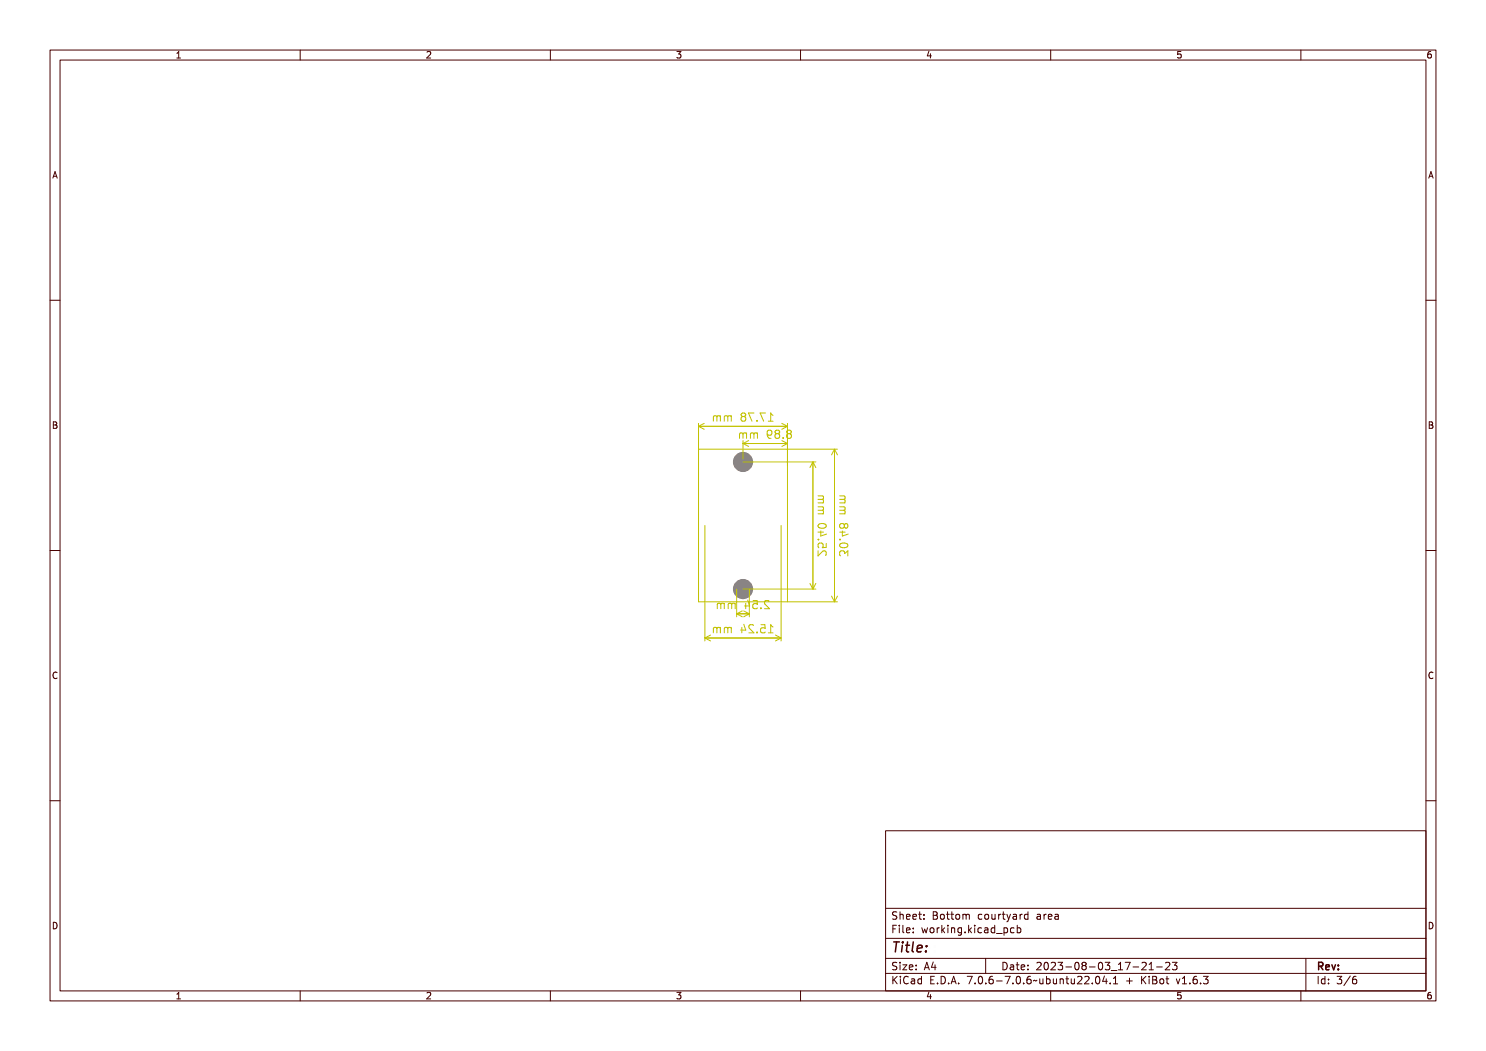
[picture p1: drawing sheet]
<svg xmlns="http://www.w3.org/2000/svg" width="297mm" height="210mm" viewBox="0 0 297 210" stroke-linecap="round" stroke-linejoin="round" font-family="sans-serif">
<g fill="#848484">
<circle cx="148.5" cy="117.7" r="2.02"/>
<circle cx="148.5" cy="92.3" r="2.02"/>
</g>
<g fill="none" stroke="#c2c200" stroke-width=".2">
<path d="M139.6 84.6v35.6h27.8M139.6 89.8h27.8M139.6 85.2h17.8M139.6 85.2l1.1 .6M140.7 84.6l-1.1 .6M142.8 83.1l-.2 .2v.9M143.5 82.7l.6-.1v1.4h.3v.2h-.9v-.2h.4v-1.2l-.4 .1zM144.7 82.6h1l-.6 1.6h-.2l.6-1.4h-.8zM146.4 83.9h.3v.3h-.3zM147.3 82.6h1l-.5 1.6h-.3l.6-1.4h-.8zM148.5 88v3.7M148.5 88.6h8.9"/>
<path d="M148.5 88.6l1.1 .6M148.5 92.3h14.6M148.7 86.2a.45 .45 0 0 1 .7-.1 .45 .45 0 0 1-.2 .7 .46 .46 0 0 1 .2 .7 .46 .46 0 0 1-.8 0 .46 .46 0 0 1 .2-.7l-.3-.2zM148.8 82.7a.45 .45 0 0 1 .7 0 .45 .45 0 0 1-.2 .7 .46 .46 0 0 1 .2 .7 .46 .46 0 0 1-.7 0 .46 .46 0 0 1 .2-.7l-.3-.3zM149.6 88l-1.1 .6M150.2 87.3h.3v.4h-.3zM151.2 83l.2 .1 .3-.1 .1 .2 .4-.2 .1 1.2h-.1v-.9l-.2-.1-.1 .1v.9h-.2v-.9l-.1-.1-.2 .1v.9h-.2zM151.3 86.2a.45 .45 0 0 1 .7-.1 .45 .45 0 0 1-.2 .7 .46 .46 0 0 1 .2 .7 .46 .46 0 0 1-.7 0 .46 .46 0 0 1 .1-.7l-.2-.2zM152.6 86.2a.58 .58 0 0 1 .7 0 .58 .58 0 0 1 .2 .7 .65 .65 0 0 1-.2 .6 .65 .65 0 0 1-.8 .1v-.2a.47 .47 0 0 0 .6 0 .47 .47 0 0 0 .2-.5 .51 .51 0 0 1-.8 .1 .51 .51 0 0 1 .1-.8zM152.6 83l.1 .1 .3-.1 .2 .2 .3-.2 .1 1.2h-.1v-.9l-.2-.1-.1 .1v.9h-.2v-.9l-.1-.1-.2 .1v.9h-.1zM153.6 84.2h.9M154.3 82.9l.2 .1"/>
<path d="M155 86.5l.2 .1 .3-.2 .1 .2 .4-.1 .1 1.2h-.2v-.9l-.1-.2-.1 .2v.9h-.2v-.9l-.1-.2-.2 .2v.9h-.2zM156.3 88l1.1 .6M156.3 84.6l1.1 .6M156.3 86.5l.2 .1 .3-.2 .2 .2 .3-.1 .1 1.2h-.1v-.9l-.2-.2-.1 .2v.9h-.2v-.9l-.1-.2-.2 .2v.9h-.2zM157.4 84.6v35.6M157.4 88.6l-1.1 .6M157.4 85.2l-1.1 .6M162.5 92.3v25.4M162.5 92.3l-.6 1.1M162.5 92.3l.6 1.1M163.5 99.8h.9M163.5 99.1l1 .1 .1 .4-.2 .2"/>
<path d="M163.9 100l1.2-.1v.1h-.9l-.2 .2 .2 .1h.9v.2h-.9l-.2 .1 .2 .2h.9v.2h-1.2l.1-.2-.1-.3 .1-.2zM164.4 99.8l.2 .2-.2 .5M166.8 89.8v30.4M166.8 89.8l-.6 1.1M166.8 89.8l.6 1.1M167.8 99.1l1 .1 .1 .4-.2 .2M167.8 99.8h.9M168.2 100l1.2-.1v.1h-.9l-.2 .2 .2 .1h.9v.2h-.9l-.2 .1 .2 .2h.9v.2h-1.2l.1-.2-.1-.3 .1-.2zM168.7 99.8l.2 .2-.1 .5M140.9 105v23.1M147.2 117.7v5.5M148.5 117.7h14.6"/>
<path d="M149.8 117.7v5.5M156.1 105v23.1M161.9 116.6l.6 1.1M163.1 116.6l-.6 1.1M163.5 107.9h.2v.6h.3a.58 .58 0 0 1 .8-.7 .58 .58 0 0 1 .2 1h-.2a.42 .42 0 0 0 .1-.6 .42 .42 0 0 0-.6-.1 .42 .42 0 0 0 0 .6h-.8zM163.5 105.3h1v-.2h.2v.2h.4v.2h-.4v.7h-.2l-1-.6zM163.5 110.1v1l1.2-1h.3l.1 .3-.1 .6M163.5 107.8h.2M163.5 106.3h1.1M163.5 102.7h1.1M163.5 102h.9M163.5 101.3h1l.1 .4-.2 .3"/>
<path d="M163.5 100.5h1.1M163.5 104.1a.98 .98 0 0 1 1.6 .2 .92 .92 0 0 1-.8 .6 .92 .92 0 0 1-.9-.6zM163.6 109.3a1.01 1.01 0 0 1 1.3 .6v-.8h.2v1l-.6-.4a.47 .47 0 0 0-.4-.3 .47 .47 0 0 0-.5 .2l.2 .5h-.2l-.1-.2zM163.7 104.8a.88 .88 0 0 1 1.4 .4 .93 .93 0 0 1-1.6-.2zM163.7 104.2a1.01 1.01 0 0 1 1.2 .1 .87 .87 0 0 1-1.3 0zM163.7 105.5h.8v.5zM163.9 101.3l1.2-.1v.1l-.9 .1-.2 .1 .2 .1h.9v.2h-.9l-.2 .1 .2 .2h.9v.2h-1.2l.1-.2-.1-.3 .1-.1zM164 106.1v1l1.2-.4M164.4 102l.2 .2-.2 .5M164.7 106.8h.4v.3h-.4zM165.1 108.6v.8h-.7l.1-.2-.1-.5-.2-.2-.5 .1-.2 .2 .2 .6M166.2 119.1l.6 1.1"/>
<path d="M167.4 119.1l-.6 1.1M167.8 105.3h1v-.2h.2v.2h.4v.2h-.4v.7h-.2l-1-.6zM167.8 107.8h.2M167.8 106.3h1.1M167.8 102.7h1.1M167.8 101.3h1l.1 .4-.2 .3M167.8 102h.9M167.8 100.5h1.1M167.9 108a.98 .98 0 0 1 1.5 .3 .92 .92 0 0 1-.8 .5 .92 .92 0 0 1-.8-.5zM167.9 109.3l.4-.1 .2 .2a.51 .51 0 0 1 .8-.2 .51 .51 0 0 1 .1 .8l-.3 .1a.38 .38 0 0 0 .1-.6 .38 .38 0 0 0-.6 0v.3h-.2v-.1a.28 .28 0 0 0-.3-.3 .28 .28 0 0 0-.1 .5v.2h-.2zM167.9 104l.4-.1 .2 .3a.46 .46 0 0 1 .7-.2 .46 .46 0 0 1 0 .7 .46 .46 0 0 1-.7-.2 .45 .45 0 0 1-.7 .2 .45 .45 0 0 1 .1-.7zM167.9 108.7a1.09 1.09 0 0 1 1.6 .2 .87 .87 0 0 1-.9 .6 .87 .87 0 0 1-.8-.6z"/>
<path d="M168 111.1l-.2-.3v-.4l.3-.3h.6l.1 .5 .7-.5v1M168 108.2a1.01 1.01 0 0 1 1.2 .1 .87 .87 0 0 1-1.3 0zM168 105.5h.8v.5zM168.2 101.3l1.2-.1v.1l-.9 .1-.2 .1 .2 .1h.9v.2h-.9l-.2 .1 .2 .2h.9v.2h-1.2l.1-.2-.1-.3 .1-.1zM168.4 106.1v1l1.1-.4M168.7 102l.2 .2-.1 .5M168.8 104.9l.3-.3 .4 .3-.1 .5-.3 .1-.3-.3M168.8 104.9l-.4-.3h-.3l-.3 .3v.3l.3 .3h.3l.4-.3M168.8 104.9v.3M169.1 106.8h.3v.3h-.3zM140.9 127.5h15.2M140.9 127.5l1.1 .6"/>
<path d="M142 126.9l-1.1 .6M142.8 125.4l-.2 .2v.9M143.5 125l.6-.1v1.4h.3v.2h-.9v-.2h.4v-1.2l-.4 .1zM144.1 120.2a.58 .58 0 0 1 .9 .1 .58 .58 0 0 1-.4 .9l-.3 .3h.7v.2h-.9l.3-.6a.47 .47 0 0 0 .4-.4 .47 .47 0 0 0-.3-.4l-.4 .1zM144.8 124.9h.8v.2h-.6v.4a.58 .58 0 0 1 .7 .7 .58 .58 0 0 1-1 .3v-.2a.42 .42 0 0 0 .6 .1 .42 .42 0 0 0 .1-.6 .42 .42 0 0 0-.6-.1zM145.7 121.4h.3v.3h-.3zM146.4 126.2h.3v.3h-.3zM146.8 120.1h.8v.2h-.6v.4a.58 .58 0 0 1 .6 .7 .58 .58 0 0 1-.9 .3v-.3a.42 .42 0 0 0 .6 .1 .42 .42 0 0 0 .1-.6 .42 .42 0 0 0-.6 0zM147.2 122.7h2.6M147.2 122.7l1.2 .5M147.4 125a.58 .58 0 0 1 .9 .1 .58 .58 0 0 1-.4 .9l-.3 .3h.7v.2h-1l.4-.5a.47 .47 0 0 0 .4-.4 .47 .47 0 0 0-.3-.5l-.4 .1zM148.4 122.1l-1.2 .6"/>
<path d="M148.6 120.1h.2v1h.3v.2h-.3v.4h-.2v-.4h-.6zM148.6 120.3v.8h-.5zM148.6 122.1l1.2 .6M149.3 124.9h.2v1.1h.2v.1h-.2v.4h-.2v-.4h-.7zM149.3 125.1v.9h-.5zM149.8 122.7l-1.2 .5M150.6 120.5l.2 .1 .2-.1 .2 .1 .3-.1 .2 1.2h-.2v-.9l-.1-.2-.2 .2v.9h-.2v-.9l-.1-.2-.1 .2v.9h-.2zM151.2 125.3l.2 .1 .3-.1 .1 .1 .4-.1 .1 1.2h-.1v-.9l-.2-.1-.1 .1v.9h-.2v-.9l-.1-.1-.2 .1v.9h-.2zM151.9 120.5l.2 .1 .3-.1 .1 .1 .4-.1 .1 1.2h-.2v-.9l-.1-.2-.2 .2v.9h-.1l-.1-.9-.1-.2-.1 .2v.9h-.2zM152.6 125.3l.1 .1 .3-.1 .2 .1 .3-.1 .1 1.2h-.1v-.9l-.2-.1-.1 .1v.9h-.2v-.9l-.1-.1-.2 .1v.9h-.1zM152.9 120.7l.9 .9h-1M153.6 126.5h.9"/>
<path d="M154.3 125.2l.2 .1M155 126.9l1.1 .6M156.1 127.5l-1.1 .6"/>
<circle cx="149" cy="86.5" r=".27"/>
<circle cx="149" cy="87.2" r=".31"/>
<circle cx="149.2" cy="83" r=".27"/>
<circle cx="149.2" cy="83.8" r=".31"/>
<circle cx="151.6" cy="86.5" r=".27"/>
<circle cx="151.6" cy="87.2" r=".31"/>
<circle cx="152.9" cy="86.6" r=".35"/>
<circle cx="164.3" cy="104.3" r=".14"/>
<circle cx="168.2" cy="104.3" r=".27"/>
<circle cx="168.6" cy="108.3" r=".14"/>
<circle cx="168.9" cy="104.3" r=".31"/>
</g>
<g fill="none" stroke="#480000" stroke-width=".2">
<path d="M10 10h277v190h-277zM12 12h273v186h-273zM60 10v2M110 10v2M160 10v2M210 10v2M260 10v2M10 60h2M285 60h2M10 110h2M285 110h2M10 160h2"/>
<path d="M285 160h2M177 166h108v32h-108zM60 198v2M110 198v2M160 198v2M177 181.5h108M177 187.5h108M177 191.5h108M177 194.5h108M178.1 195.2h.2v.6l.6-.6h.3l-.6 .6 .6 .8h-.2l-.5-.7-.2 .2v.5h-.2zM178.2 185h.9v.2h-.7v.4h.6v.2h-.6v.7h-.2zM178.3 182.4l.5-.1h.2v.2a.31 .31 0 0 0-.5-.1 .31 .31 0 0 0 0 .5 .5 .5 0 0 1 .6 .6 .5 .5 0 0 1-.8 .2l-.1-.2a.34 .34 0 0 0 .4 .1 .34 .34 0 0 0 .1-.5 .47 .47 0 0 1-.5-.2 .47 .47 0 0 1 .1-.5z"/>
<path d="M178.3 192.5l.5-.1h.2v.2a.31 .31 0 0 0-.5-.1 .31 .31 0 0 0 0 .5 .5 .5 0 0 1 .6 .6 .5 .5 0 0 1-.8 .2l-.1-.2a.34 .34 0 0 0 .4 .1 .34 .34 0 0 0 .1-.5 .47 .47 0 0 1-.5-.2 .47 .47 0 0 1 .1-.5zM179.4 182.2h.2v.6a.35 .35 0 0 1 .4-.1 .35 .35 0 0 1 .2 .4v.6h-.2v-.8h-.4v.8h-.2zM179.5 185.4h.4v.9h.4v.2h-.9v-.2h.3v-.8h-.2zM179.5 192.8h.4v.9h.4v.1h-.9v-.1h.3v-.8h-.2zM179.5 195.6h.4v.9h.4v.1h-.9v-.1h.3v-.8h-.2zM179.7 184.9h.2v.3h-.2zM179.7 192.3h.2v.3h-.2zM179.7 195.1h.2v.3h-.2zM180.6 184.9h.4v1.3l.4 .1v.2l-.5-.2v-1.2h-.3zM180.6 192.8h.8l-.6 .9h.6v.1h-.8l.6-.9h-.6zM180.7 182.8l.1-.1a.49 .49 0 0 1 .5 0 .49 .49 0 0 1 .2 .5h-.8a.42 .42 0 0 0 .3 .4 .42 .42 0 0 0 .4-.1 .47 .47 0 0 1-.4 .3 .47 .47 0 0 1-.4-.3zM180.7 195.4a.4 .4 0 0 1 .4-.3 .4 .4 0 0 1 .4 .3 .56 .56 0 0 0-.8 .4 .56 .56 0 0 0 .5 .7l.3-.1a.43 .43 0 0 1-.5 .3 .43 .43 0 0 1-.4-.4v-.6z"/>
<path d="M180.8 182.9l.4-.1 .1 .3h-.6zM181.8 195.6l.3-.1a.43 .43 0 0 1 .5 .5v.6h-.1v-.1a.38 .38 0 0 1-.5 .2 .38 .38 0 0 1-.2-.5 .38 .38 0 0 1 .4-.2h.3a.35 .35 0 0 0-.3-.4 .35 .35 0 0 0-.4 .2zM181.9 182.8l.1-.1a.49 .49 0 0 1 .5 0 .49 .49 0 0 1 .2 .5h-.8a.42 .42 0 0 0 .3 .4 .42 .42 0 0 0 .5-.1 .47 .47 0 0 1-.5 .3 .47 .47 0 0 1-.4-.3zM181.9 185.5l.1-.1a.49 .49 0 0 1 .5 0 .49 .49 0 0 1 .2 .5h-.8a.42 .42 0 0 0 .3 .4 .42 .42 0 0 0 .5-.1 .47 .47 0 0 1-.5 .3 .47 .47 0 0 1-.4-.3zM181.9 192.9l.1-.1a.49 .49 0 0 1 .5 0 .49 .49 0 0 1 .2 .5h-.8a.42 .42 0 0 0 .3 .4 .42 .42 0 0 0 .5-.1 .47 .47 0 0 1-.5 .3 .47 .47 0 0 1-.4-.3zM182 196.2l.5-.1a.31 .31 0 0 1-.2 .4 .31 .31 0 0 1-.4-.1zM182 182.9l.4-.1 .1 .3h-.6zM182 185.6l.4-.1 .1 .3h-.6zM182 193l.4-.1 .1 .3h-.6zM183 195.7l.4-.2 .2 .2v-.6h.2v1.5h-.2v-.1a.42 .42 0 0 1-.5 .1 .42 .42 0 0 1-.2-.5zM183.2 195.8l.1-.1a.4 .4 0 0 1 .3 .4 .4 .4 0 0 1-.3 .4l-.2-.2zM183.2 182.3h.2v.4h.4v.1h-.4v.7l.4 .1v.1h-.4l-.1-.1-.1-.8h-.3v-.1h.3z"/>
<path d="M183.3 185.4h.2v.3h-.2zM183.3 186.2h.2v.3h-.2zM183.3 192.8h.2v.3h-.2zM183.3 193.6h.2v.2h-.2zM184.5 182.7h.2v.3h-.2zM184.5 183.5h.2v.2h-.2zM185.2 185.4h.2l.2 .8 .1-.5h.2l.2 .5 .1-.8h.2l-.2 1.1h-.2l-.2-.7-.2 .7h-.1zM185.4 195.2h.9v.2h-.7v.4h.6v.2h-.6v.5h.7v.1h-.9zM185.7 192.4h.2l.5 1.4h-.2l-.1-.3h-.5l-.1 .3h-.2zM185.8 192.6l.2 .7h-.4zM186.6 182.3h.4a.35 .35 0 0 1 .5 .2 .35 .35 0 0 1-.3 .5 .41 .41 0 0 1 .3 .5 .41 .41 0 0 1-.5 .2h-.4zM186.8 183.1h.2a.27 .27 0 0 1 .3 .2 .27 .27 0 0 1-.3 .3h-.2z"/>
<path d="M186.8 182.5h.2a.23 .23 0 0 1 .3 .2 .23 .23 0 0 1-.3 .2h-.2zM186.8 185.6l.1-.1a.39 .39 0 0 1 .4 .4 .39 .39 0 0 1-.4 .4l-.1-.2zM186.9 196.4h.2v.2h-.2zM187.1 192.4h.2v.9h.2v.2h-.2v.3h-.2v-.3h-.6zM187.1 192.6v.7h-.4zM187.8 195.2a.76 .76 0 0 1 .9 .7 .76 .76 0 0 1-.9 .7zM188 195.4a.57 .57 0 0 1 .5 .5 .57 .57 0 0 1-.5 .6zM188 185.4h.2v.2v-.1a.29 .29 0 0 1 .3-.2 .29 .29 0 0 1 .3 .3 .37 .37 0 0 0-.5-.1 .37 .37 0 0 0-.1 .4v.6h-.2zM188 182.9l.1-.1a.39 .39 0 0 1 .4 .4 .39 .39 0 0 1-.4 .4l-.1-.2zM189.1 184.9h.1v.9l.5-.4h.2l-.4 .4 .5 .7h-.2l-.4-.6-.2 .1v.5h-.1zM189.2 182.3h.2v.4h.4v.1h-.4v.7l.4 .1v.1h-.4l-.1-.1-.1-.8h-.2v-.1h.2zM189.3 196.4h.3v.2h-.3z"/>
<path d="M190.3 185.4h.4v.9h.4v.2h-.9v-.2h.4v-.8h-.3zM190.5 182.3h.1v.4h.4v.1h-.4v.7l.4 .1v.1h-.4l-.1-.1v-.8h-.3v-.1h.3zM190.5 195.2h.3l.4 1.4h-.2l-.1-.3h-.5l-.1 .3h-.2zM190.6 184.9h.1v.3h-.1zM190.6 195.4l.2 .7h-.4zM191.4 185.4h.2v.1a.35 .35 0 0 1 .4-.1 .35 .35 0 0 1 .3 .4v.7h-.2l-.1-.9h-.3l-.1 .9h-.2zM191.6 182.9l.1-.1a.39 .39 0 0 1 .4 .4 .39 .39 0 0 1-.4 .4l-.1-.2zM191.7 196.4h.3v.2h-.3zM192.5 182.7l.6 .1 .3-.1 .1 1h-.1l-.1-.9-.2 .1v.8h-.1l-.2-.9-.1 .9h-.2zM192.7 185.5l.3-.2 .3 .2v-.1h.2v1a.53 .53 0 0 1-.8 .4v-.2a.36 .36 0 0 0 .4 .1 .36 .36 0 0 0 .2-.4l-.1 .1a.53 .53 0 0 1-.7-.3 .53 .53 0 0 1 .2-.6zM192.8 185.6l.1-.1a.39 .39 0 0 1 .4 .4 .39 .39 0 0 1-.4 .4l-.1-.2zM193.8 195.2h.9l-.5 1.4h-.2l.5-1.2h-.7z"/>
<path d="M194.1 186.2h.3v.3h-.3zM195.1 184.9h.2v.9l.4-.4h.3l-.5 .4 .5 .7h-.2l-.4-.6-.1 .1v.5h-.2zM195.2 182.8a.39 .39 0 0 1 .4-.2 .39 .39 0 0 1 .3 .3 .4 .4 0 0 0-.6 0 .4 .4 0 0 0 0 .6 .4 .4 0 0 0 .6 0 .45 .45 0 0 1-.6 .3 .45 .45 0 0 1-.3-.6zM195.3 196.4h.3v.2h-.3zM196.3 185.4h.5v.9h.3v.2h-.9v-.2h.4v-.8h-.3zM196.3 195.4a.57 .57 0 0 1 .7 0 .57 .57 0 0 1 .1 .8 .5 .5 0 0 1-.6 .5 .5 .5 0 0 1-.3-.8zM196.4 182.9l.1-.1a.39 .39 0 0 1 .4 .4 .39 .39 0 0 1-.4 .4l-.1-.2zM196.5 195.4a.61 .61 0 0 1 .4 1l-.1 .1a.61 .61 0 0 1-.4-1zM196.6 184.9h.2v.3h-.2zM197 191.5v3M197.4 182.7h.2v.8l.2 .1 .3-.2v-.7h.2v1h-.2v-.1a.35 .35 0 0 1-.4 .2 .35 .35 0 0 1-.3-.5zM197.6 185.5a.39 .39 0 0 1 .4-.2 .39 .39 0 0 1 .3 .3 .4 .4 0 0 0-.6 0 .4 .4 0 0 0 0 .6 .4 .4 0 0 0 .6 0 .45 .45 0 0 1-.6 .3 .45 .45 0 0 1-.3-.6z"/>
<path d="M197.7 196.4h.3v.2h-.3zM198.7 185.4l.2-.1a.43 .43 0 0 1 .6 .5v.7h-.2v-.2a.38 .38 0 0 1-.5 .2 .38 .38 0 0 1-.2-.5 .38 .38 0 0 1 .5-.2h.2a.35 .35 0 0 0-.3-.4 .35 .35 0 0 0-.3 .2zM198.7 195.4a.38 .38 0 0 1 .4-.3 .38 .38 0 0 1 .3 .3 .43 .43 0 0 0-.5 0 .43 .43 0 0 0-.1 .5 .46 .46 0 0 1 .7 .1 .46 .46 0 0 1-.2 .6 .46 .46 0 0 1-.7-.2zM198.8 182.7h.2v.2v-.1a.29 .29 0 0 1 .4-.2 .29 .29 0 0 1 .2 .3 .37 .37 0 0 0-.4-.1 .37 .37 0 0 0-.2 .4v.5h-.2zM198.8 186l.5-.1a.31 .31 0 0 1-.1 .4 .31 .31 0 0 1-.4-.1zM199.9 185.5l.3-.2 .3 .2v-.6h.2v1.6h-.2v-.2a.42 .42 0 0 1-.5 .1 .42 .42 0 0 1-.2-.5zM200 196h.5v.2h-.5zM200 185.6l.1-.1a.39 .39 0 0 1 .4 .4 .39 .39 0 0 1-.4 .4l-.1-.2zM200.1 182.3h.2v.4h.4v.1h-.4v.7l.4 .1v.1h-.4l-.2-.1v-.8h-.3v-.1h.3zM200.1 192.4a.76 .76 0 0 1 1 .7 .76 .76 0 0 1-1 .7zM200.3 192.6a.57 .57 0 0 1 .6 .5 .57 .57 0 0 1-.6 .6zM200.9 186.8l1.2 .1z"/>
<path d="M201 182.7h.2l.3 .8 .3-.8h.2l-.3 .7a.68 .68 0 0 1-.7 .8l.4-.5zM201 195.2h.9l-.5 1.4h-.2l.5-1.2h-.7zM201.4 192.8l.3-.1a.43 .43 0 0 1 .5 .5v.6h-.1v-.1a.38 .38 0 0 1-.5 .2 .38 .38 0 0 1-.2-.5 .38 .38 0 0 1 .4-.2h.3a.35 .35 0 0 0-.3-.4 .35 .35 0 0 0-.4 .2zM201.6 193.4l.5-.1a.31 .31 0 0 1-.2 .4 .31 .31 0 0 1-.4-.1zM202.2 185.4h.2v.1a.53 .53 0 0 1 .8 .3 .53 .53 0 0 1-.6 .7l-.2-.2v.6h-.2zM202.3 182.7l.3-.1a.43 .43 0 0 1 .5 .5v.6h-.2v-.1a.38 .38 0 0 1-.5 .2 .38 .38 0 0 1-.2-.5 .38 .38 0 0 1 .5-.2h.2a.35 .35 0 0 0-.2-.4 .35 .35 0 0 0-.4 .2zM202.4 183.3l.5-.1a.31 .31 0 0 1-.1 .4 .31 .31 0 0 1-.4-.1zM202.5 185.6l.1-.1a.4 .4 0 0 1 .4 .4 .4 .4 0 0 1-.4 .4l-.2-.2zM202.5 196.4h.3v.2h-.3zM202.8 192.4h.2v.4h.4v.1h-.4v.7l.4 .1v.1h-.4l-.2-.1v-.8h-.3v-.1h.3zM203.5 195.4a.57 .57 0 0 1 .8 0 .57 .57 0 0 1 0 .8 .5 .5 0 0 1-.6 .5 .5 .5 0 0 1-.3-.8zM203.6 185.5a.39 .39 0 0 1 .4-.2 .39 .39 0 0 1 .3 .3 .4 .4 0 0 0-.5 0 .4 .4 0 0 0 0 .6 .4 .4 0 0 0 .5 0 .45 .45 0 0 1-.6 .3 .45 .45 0 0 1-.2-.6z"/>
<path d="M203.6 182.7h.2v.2l.1-.1a.29 .29 0 0 1 .3-.2 .29 .29 0 0 1 .2 .3 .37 .37 0 0 0-.4-.1 .37 .37 0 0 0-.2 .4v.5h-.2zM203.7 195.4a.61 .61 0 0 1 .4 1l-.1 .1a.61 .61 0 0 1-.3-1zM203.9 192.9l.1-.1a.49 .49 0 0 1 .5 0 .49 .49 0 0 1 .2 .5h-.8a.42 .42 0 0 0 .3 .4 .42 .42 0 0 0 .5-.1 .47 .47 0 0 1-.5 .3 .47 .47 0 0 1-.4-.3zM204 193l.4-.1 .1 .3h-.6zM204.7 184.9h.1v.6a.53 .53 0 0 1 .8 .3 .53 .53 0 0 1-.6 .7l-.2-.2v.2h-.1zM204.7 182.8l.3-.2 .3 .2v-.6h.2v1.5h-.2v-.1a.42 .42 0 0 1-.5 .1 .42 .42 0 0 1-.2-.5zM204.8 182.9l.1-.1a.4 .4 0 0 1 .4 .4 .4 .4 0 0 1-.4 .4l-.1-.2zM204.9 185.6l.1-.1a.39 .39 0 0 1 .4 .4 .39 .39 0 0 1-.4 .4l-.1-.2zM204.9 196.4h.3v.2h-.3zM205.3 192.8h.2v.3h-.2zM205.3 193.6h.2v.2h-.2zM205.9 195.4a.38 .38 0 0 1 .4-.3 .38 .38 0 0 1 .3 .3 .43 .43 0 0 0-.5 0 .43 .43 0 0 0-.1 .5 .46 .46 0 0 1 .7 .1 .46 .46 0 0 1-.2 .6 .46 .46 0 0 1-.6-.2z"/>
<path d="M207 196l1-.1a.49 .49 0 0 1-.8 .1l-.2 .2zM207.1 182.7l.3-.1a.43 .43 0 0 1 .5 .5v.6h-.2v-.1a.38 .38 0 0 1-.5 .2 .38 .38 0 0 1-.2-.5 .38 .38 0 0 1 .5-.2h.2a.35 .35 0 0 0-.2-.4 .35 .35 0 0 0-.4 .2zM207.3 183.3l.4-.1a.31 .31 0 0 1-.1 .4 .31 .31 0 0 1-.4-.1zM207.4 192.5a.53 .53 0 0 1 .8 .1 .53 .53 0 0 1-.3 .7l-.3 .4h.7v.1h-.9l.3-.5a.4 .4 0 0 0 .3-.4 .4 .4 0 0 0-.3-.4l-.3 .2zM208.3 195.6h.1l.1 .8 .2 .1 .2-.2v-.7h.2v1h-.2v-.1a.35 .35 0 0 1-.4 .2 .35 .35 0 0 1-.2-.5zM208.4 182.7h.2v.2l.1-.1a.29 .29 0 0 1 .3-.2 .29 .29 0 0 1 .2 .3 .37 .37 0 0 0-.4-.1 .37 .37 0 0 0-.2 .4v.5h-.2zM208.7 192.6a.57 .57 0 0 1 .7 0 .57 .57 0 0 1 .1 .8 .5 .5 0 0 1-.6 .5 .5 .5 0 0 1-.3-.8zM208.9 192.6a.61 .61 0 0 1 .3 1l-.1 .1a.61 .61 0 0 1-.3-1zM209.5 195.1h.2v.6a.53 .53 0 0 1 .7 .3 .53 .53 0 0 1-.6 .7l-.1-.2v.1h-.2zM209.5 182.8l.2-.1a.49 .49 0 0 1 .5 0 .49 .49 0 0 1 .2 .5h-.8a.42 .42 0 0 0 .3 .4 .42 .42 0 0 0 .4-.1 .47 .47 0 0 1-.4 .3 .47 .47 0 0 1-.4-.3zM209.7 182.9l.3-.1 .2 .3h-.6zM209.7 195.8l.1-.1a.4 .4 0 0 1 .4 .4 .4 .4 0 0 1-.4 .4l-.1-.2z"/>
<path d="M209.8 192.5a.53 .53 0 0 1 .8 .1 .53 .53 0 0 1-.3 .7l-.3 .4h.7v.1h-.9l.3-.5a.4 .4 0 0 0 .3-.4 .4 .4 0 0 0-.3-.4l-.3 .2zM210 198v2M210.7 195.6h.2v.8l.2 .1 .2-.2v-.7h.2v1h-.2v-.1a.35 .35 0 0 1-.4 .2 .35 .35 0 0 1-.2-.5zM210.7 182.7l.3-.1a.43 .43 0 0 1 .5 .5v.6h-.2v-.1a.38 .38 0 0 1-.4 .2 .38 .38 0 0 1-.3-.5 .38 .38 0 0 1 .5-.2h.2a.35 .35 0 0 0-.2-.4 .35 .35 0 0 0-.4 .2zM210.9 183.3l.4-.1a.31 .31 0 0 1-.1 .4 .31 .31 0 0 1-.4-.1zM211 192.4a.46 .46 0 0 1 .6 0 .46 .46 0 0 1 .1 .6l-.1 .1a.47 .47 0 0 1 .2 .7 .47 .47 0 0 1-.7 0l-.1-.2a.35 .35 0 0 0 .5 .1 .35 .35 0 0 0 0-.5h-.3v-.2a.29 .29 0 0 0 .4-.1 .29 .29 0 0 0-.1-.4 .29 .29 0 0 0-.4 .1h-.1zM211.9 195.6h.2v.1a.35 .35 0 0 1 .4-.1 .35 .35 0 0 1 .2 .4v.6h-.2v-.8h-.4v.8h-.2zM212.4 193.2h.5v.2h-.5zM213.3 195.2h.2v.4h.4v.1h-.4v.7l.4 .1v.1h-.4l-.2-.1v-.8h-.3v-.1h.3zM213.5 192.6a.57 .57 0 0 1 .7 0 .57 .57 0 0 1 .1 .8 .5 .5 0 0 1-.6 .5 .5 .5 0 0 1-.3-.8zM213.7 192.6a.61 .61 0 0 1 .3 1v.1a.61 .61 0 0 1-.4-1zM214.3 195.6h.2v.8l.2 .1 .2-.2v-.7h.2v1h-.2v-.1a.35 .35 0 0 1-.4 .2 .35 .35 0 0 1-.2-.5z"/>
<path d="M214.7 192.5a.41 .41 0 0 1 .7-.1 .41 .41 0 0 1-.2 .7 .42 .42 0 0 1 .2 .6 .42 .42 0 0 1-.7 0 .42 .42 0 0 1 .2-.6l-.3-.2zM215.5 195.3a.53 .53 0 0 1 .8 .1 .53 .53 0 0 1-.3 .7l-.3 .4h.6v.1h-.9l.4-.5a.4 .4 0 0 0 .3-.4 .4 .4 0 0 0-.3-.4l-.3 .2zM216 193.2h.5v.2h-.5zM216.7 195.3a.53 .53 0 0 1 .8 .1 .53 .53 0 0 1-.3 .7l-.3 .4h.6v.1h-.9l.4-.5a.4 .4 0 0 0 .3-.4 .4 .4 0 0 0-.3-.4l-.3 .2zM217.1 192.6a.57 .57 0 0 1 .7 0 .57 .57 0 0 1 .1 .8 .5 .5 0 0 1-.6 .5 .5 .5 0 0 1-.3-.8zM217.3 192.6a.61 .61 0 0 1 .3 1v.1a.61 .61 0 0 1-.4-1zM218.2 196.4h.2v.2h-.2zM218.2 192.4a.46 .46 0 0 1 .6 0 .46 .46 0 0 1 .1 .6l-.1 .1a.47 .47 0 0 1 .2 .7 .47 .47 0 0 1-.7 0l-.1-.2a.35 .35 0 0 0 .5 .1 .35 .35 0 0 0 0-.5h-.3v-.2a.29 .29 0 0 0 .4-.1 .29 .29 0 0 0-.1-.4 .29 .29 0 0 0-.4 .1h-.1zM219.2 195.4a.57 .57 0 0 1 .7 0 .57 .57 0 0 1 .1 .8 .5 .5 0 0 1-.7 .5 .5 .5 0 0 1-.3-.8zM219.2 194.2l1.3 .1zM219.4 195.4a.61 .61 0 0 1 .3 1l-.1 .1a.61 .61 0 0 1-.3-1zM220.7 192.5l.5-.1v1.3h.3v.1h-.8v-.1h.3v-1.1h-.3z"/>
<path d="M220.8 195.2h.2v.9h.2v.2h-.2v.3h-.2v-.3h-.6zM220.8 195.4v.7h-.4zM221.8 196.4h.2v.2h-.2zM221.8 192.4h.9l-.5 1.4h-.2l.5-1.2h-.7zM222.8 195.3l.5-.1v1.3h.3v.1h-.8v-.1h.3v-1.1h-.3zM223.2 193.2h.5v.2h-.5zM224.2 192.5a.53 .53 0 0 1 .8 .1 .53 .53 0 0 1-.3 .7l-.3 .4h.7v.1h-.9l.3-.5a.4 .4 0 0 0 .4-.4 .4 .4 0 0 0-.4-.4l-.3 .2zM225.4 195.5h.2v.4h.4v.2h-.4v.4h-.2v-.4h-.4v-.2h.4zM225.5 192.5l.5-.1v1.3h.3v.1h-.8v-.1h.3v-1.1h-.3zM226.8 193.2h.5v.2h-.5zM227.5 195.2h.2v.6l.6-.6h.2l-.6 .6 .6 .8h-.2l-.5-.7-.1 .2v.5h-.2zM227.8 192.5a.53 .53 0 0 1 .8 .1 .53 .53 0 0 1-.2 .7l-.4 .4h.7v.1h-.9l.3-.5a.4 .4 0 0 0 .4-.4 .4 .4 0 0 0-.4-.4l-.3 .2z"/>
<path d="M228.8 195.6h.4v.9h.4v.1h-.9v-.1h.4v-.8h-.3zM229.1 192.4a.46 .46 0 0 1 .6 0 .46 .46 0 0 1 0 .6l-.1 .1a.47 .47 0 0 1 .2 .7 .47 .47 0 0 1-.7 0l-.1-.2a.35 .35 0 0 0 .5 .1 .35 .35 0 0 0 0-.5h-.2v-.2a.29 .29 0 0 0 .4-.1 .29 .29 0 0 0-.2-.4 .29 .29 0 0 0-.3 .1h-.1zM229.1 195.1h.1v.3h-.1zM229.9 195.2h.4a.35 .35 0 0 1 .5 .2 .35 .35 0 0 1-.3 .5 .41 .41 0 0 1 .3 .5 .41 .41 0 0 1-.5 .2h-.4zM230.1 196h.2a.27 .27 0 0 1 .3 .2 .27 .27 0 0 1-.3 .3h-.2zM230.1 195.4h.2a.23 .23 0 0 1 .3 .2 .23 .23 0 0 1-.3 .2h-.2zM231.2 193.2h1.1M231.3 195.8l.1-.1a.39 .39 0 0 1 .4 .4 .39 .39 0 0 1-.4 .4l-.1-.2zM232.6 195.2h.1v.4h.4v.1h-.4l.1 .7 .3 .1v.1h-.3l-.2-.1v-.8h-.3v-.1h.3zM233 192.4l.5-.1 .3 .4-.9 1.1h.9M234.3 192.3h.9l-.5 .6 .5 .1v.6l-.2 .2-.7-.2M234.6 195.6h.2l.3 .9 .4-.9h.2l-.4 1h-.3z"/>
<path d="M236 195.3l.5-.1v1.3h.3v.1h-.8v-.1h.3v-1.1h-.3zM237.4 196.4h.3v.2h-.3zM238.4 195.4a.38 .38 0 0 1 .4-.3 .38 .38 0 0 1 .3 .3 .43 .43 0 0 0-.5 0 .43 .43 0 0 0-.1 .5 .46 .46 0 0 1 .7 .1 .46 .46 0 0 1-.2 .6 .46 .46 0 0 1-.7-.2zM239.8 196.4h.3v.2h-.3zM240.7 195.2a.46 .46 0 0 1 .6 0 .46 .46 0 0 1 .1 .6l-.1 .1a.47 .47 0 0 1 .2 .7 .47 .47 0 0 1-.7 0l-.1-.2a.35 .35 0 0 0 .5 .1 .35 .35 0 0 0 0-.5l-.3-.1v-.1a.29 .29 0 0 0 .4-.1 .29 .29 0 0 0-.1-.4 .29 .29 0 0 0-.4 .1h-.1zM260 198v2M261 191.5v6.5M263.2 195.2h.8v.2h-.3v1.1h.3v.1h-.8v-.1h.3v-1.1h-.3zM264.4 195.7l.3-.2 .3 .2v-.6h.2v1.5h-.2v-.1a.42 .42 0 0 1-.5 .1 .42 .42 0 0 1-.2-.5zM264.6 195.8l.1-.1a.4 .4 0 0 1 .3 .4 .4 .4 0 0 1-.3 .4l-.2-.2zM265.9 195.6h.2v.3h-.2zM265.9 196.4h.2v.2h-.2z"/>
<path d="M268 195.2a.46 .46 0 0 1 .6 0 .46 .46 0 0 1 .1 .6l-.1 .1a.47 .47 0 0 1 .2 .7 .47 .47 0 0 1-.8 0l-.1-.2a.35 .35 0 0 0 .6 .1 .35 .35 0 0 0 0-.5l-.3-.1v-.1a.29 .29 0 0 0 .4-.1 .29 .29 0 0 0-.1-.4 .29 .29 0 0 0-.4 .1h-.1zM269.9 195.2h.2l-.8 1.6h-.2zM270.5 195.4a.38 .38 0 0 1 .4-.3 .38 .38 0 0 1 .3 .3 .43 .43 0 0 0-.5 0 .43 .43 0 0 0-.2 .5 .46 .46 0 0 1 .7 .1 .46 .46 0 0 1-.2 .6 .46 .46 0 0 1-.6-.2z"/>
<circle cx="187" cy="185.9" r=".53"/>
<circle cx="188.2" cy="183.2" r=".53"/>
<circle cx="191.8" cy="183.2" r=".53"/>
<circle cx="196.6" cy="183.2" r=".53"/>
<circle cx="196.7" cy="195.9" r=".13"/>
<circle cx="199.1" cy="196.2" r=".32"/>
<circle cx="203.9" cy="195.9" r=".13"/>
<circle cx="206.3" cy="196.2" r=".32"/>
<circle cx="209" cy="193.1" r=".13"/>
<circle cx="213.8" cy="193.1" r=".13"/>
<circle cx="215" cy="193.4" r=".29"/>
<circle cx="215" cy="192.8" r=".25"/>
<circle cx="217.4" cy="193.1" r=".13"/>
<circle cx="219.5" cy="195.9" r=".13"/>
<circle cx="231.5" cy="196.1" r=".53"/>
<circle cx="238.8" cy="196.2" r=".32"/>
<circle cx="270.9" cy="196.2" r=".32"/>
</g>
<g fill="none" stroke="#480000" stroke-width=".3">
<path d="M178.1 188.4h1.4v.2h-.6v1.7h-.2v-1.7h-.6zM179.9 188.8h.7v1.3h.4v.2h-1.2v-.2h.5v-1.1h-.4zM180.3 188.3h.3v.3h-.3zM181.8 188.4h.2v.4h.6v.2h-.6v1l.6 .1v.2a.55 .55 0 0 1-.8-.5v-.8h-.4v-.2h.4zM183 188.3h.6l.1 1.6 .1 .2h.4v.2a.54 .54 0 0 1-.8-.5v-1.4h-.4zM184.8 189a.65 .65 0 0 1 .8-.1 .65 .65 0 0 1 .3 .7h-1.1a.56 .56 0 0 0 .4 .5 .56 .56 0 0 0 .6-.1v.2a.81 .81 0 0 1-1.1-.1 .81 .81 0 0 1 .1-1.1zM185 189.1l.4-.1 .2 .4h-.8zM186.7 188.9h.3v.4h-.3zM186.7 189.9h.3v.4h-.3zM263.1 192.4a.73 .73 0 0 1 .9 .2v.3l-.3 .3 .5 .6h-.2l-.3-.4-.2-.2h-.2v.6h-.2zM263.3 192.6h.2a.26 .26 0 0 1 .3 .2 .26 .26 0 0 1-.2 .3h-.3zM264.5 192.9l.1-.1a.49 .49 0 0 1 .5 0 .49 .49 0 0 1 .2 .5h-.8a.42 .42 0 0 0 .3 .4 .42 .42 0 0 0 .4-.1 .47 .47 0 0 1-.4 .3 .47 .47 0 0 1-.4-.3z"/>
<path d="M264.6 193l.3-.1 .2 .3h-.6zM265.5 192.8h.2l.3 .9 .3-.9h.2l-.4 1h-.2zM267.1 192.8h.2v.3h-.2zM267.1 193.6h.2v.2h-.2z"/>
</g>
<text font-size="2.7" fill="#480000" x="178" y="190.3">Title:</text>
<g font-size="2.2" fill="#c2c200">
<text x="143.3" y="84.2">17.78 mm</text>
<text x="148.4" y="87.7">8.89 mm</text>
<text x="143.9" y="121.7">2.54 mm</text>
<text x="143.3" y="126.5">15.24 mm</text>
</g>
<g font-size="2" fill="#480000">
<text x="178" y="183.7">Sheet: Bottom courtyard area</text>
<text x="178" y="186.5">File: working.kicad_pcb</text>
<text x="178" y="193.9">Size: A4</text>
<text x="178" y="196.6">KiCad E.D.A. 7.0.6-7.0.6~ubuntu22.04.1 + KiBot v1.6.3</text>
<text x="200" y="193.9">Date: 2023-08-03_17-21-23</text>
<text x="263" y="196.6">Id: 3/6</text>
<text x="263" y="193.9">Rev:</text>
</g>
<g font-size="1.7" fill="#480000">
<text x="35" y="11.7">1</text>
<text x="85" y="11.7">2</text>
<text x="135" y="11.7">3</text>
<text x="185" y="11.7">4</text>
<text x="235" y="11.7">5</text>
<text x="285" y="11.7">6</text>
<text x="10.5" y="35.7">A</text>
<text x="285.5" y="35.7">A</text>
<text x="10.5" y="85.6">B</text>
<text x="285.5" y="85.6">B</text>
<text x="10.5" y="135.7">C</text>
<text x="285.5" y="135.7">C</text>
<text x="10.5" y="185.6">D</text>
<text x="285.5" y="185.6">D</text>
<text x="35" y="199.7">1</text>
<text x="85" y="199.7">2</text>
<text x="135" y="199.7">3</text>
<text x="185" y="199.7">4</text>
<text x="235" y="199.7">5</text>
<text x="285" y="199.7">6</text>
</g>
</svg>
